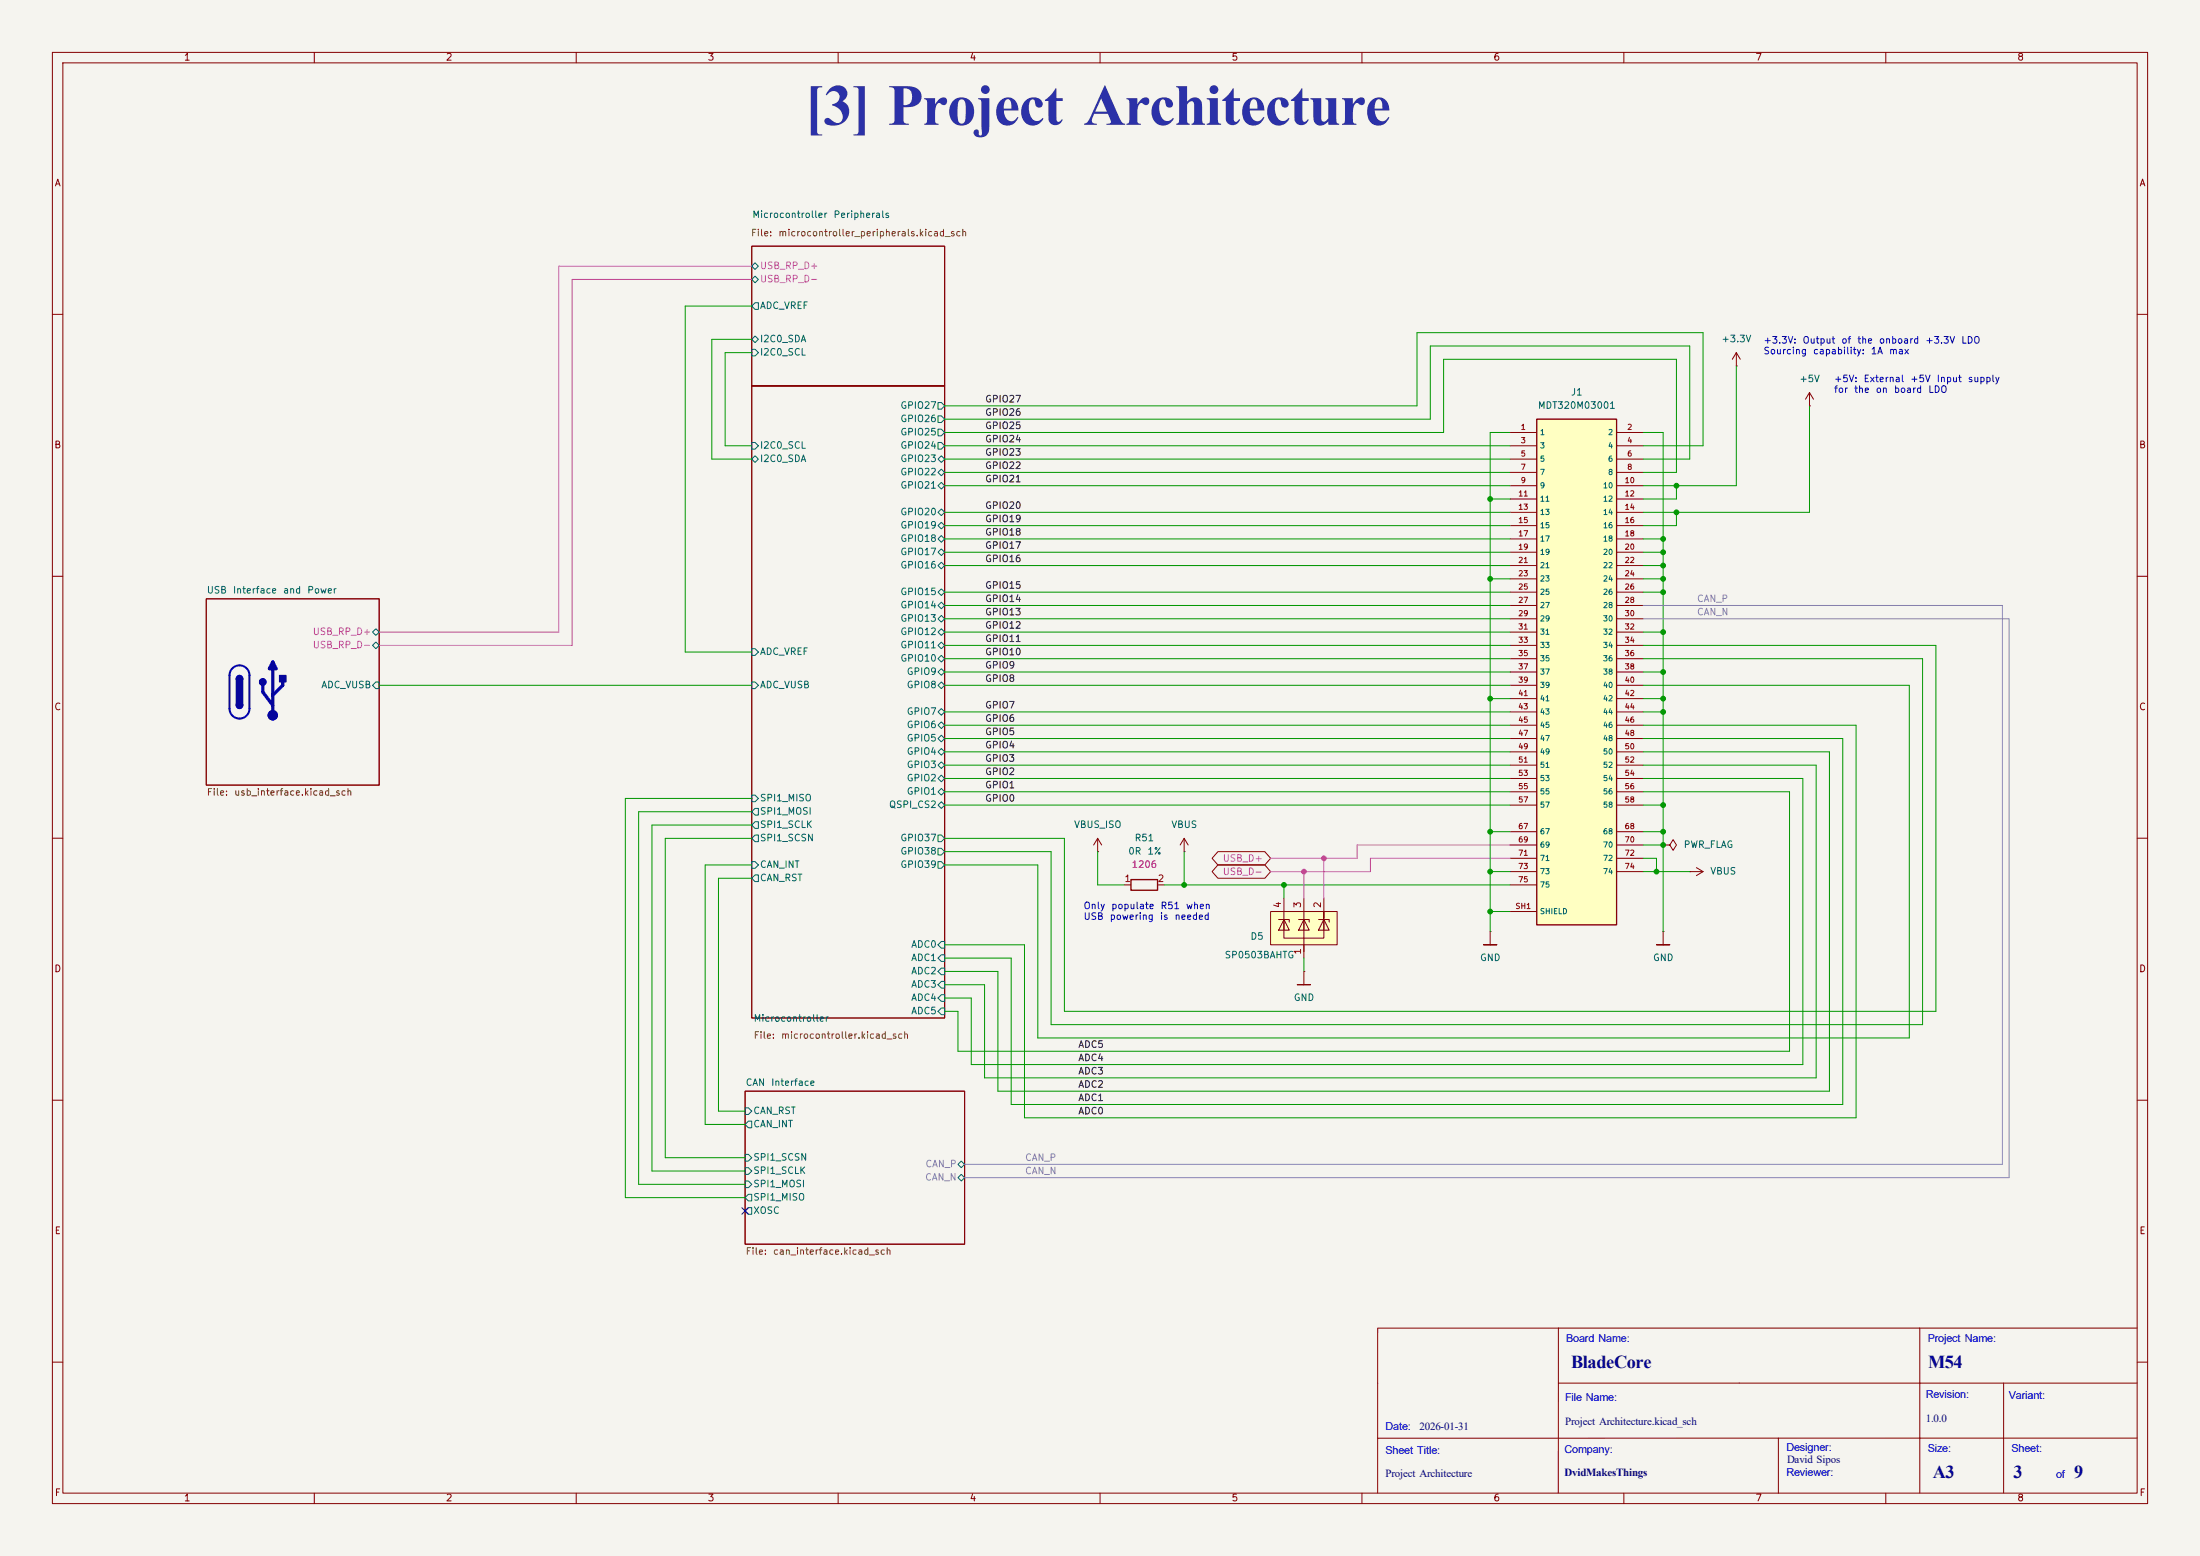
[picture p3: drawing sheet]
<svg xmlns="http://www.w3.org/2000/svg" width="420mm" height="297mm" viewBox="0 0 420 297" stroke-linecap="round" stroke-linejoin="round" font-family="sans-serif">
<path d="M0 0h420v297h-420z" fill="#f5f4ef" stroke="#f5f4ef" stroke-width=".19"/>
<g fill="none" stroke="#840000" stroke-width=".19">
<path d="M10 10h400v277h-400zM12 12h396v273h-396zM60 10v2M110 10v2M160 10v2M210 10v2M260 10v2M310 10v2M360 10v2M143.5 47h36.8v26.7h-36.8zM10 60h2M143.5 73.7h36.8v120.6h-36.8z"/>
<path d="M408 60h2M10 110h2M39.4 114.3h33v35.6h-33zM408 110h2M10 160h2M408 160h2M10 210h2M142.2 208.3h41.9v29.2h-41.9zM408 210h2M263 253.5v31.5M297.5 253.5v31.5M366.5 253.5v31.5"/>
<path d="M408 253.5h-144.9M10 260h2M297.5 264h110.5M339.5 274.5v10.5M382.5 264v21M408 260h2M408 274.5h-144.9M60 285v2M110 285v2M160 285v2M210 285v2M260 285v2"/>
<path d="M310 285v2M360 285v2"/>
</g>
<g fill="#0000c2" stroke="#0000c2" stroke-width=".19">
<circle cx="45.7" cy="134.6" r=".63"/>
<circle cx="52.1" cy="136.5" r=".9"/>
</g>
<path d="M53.3 128.9h1.3v1.3h-1.3z" fill="#0000c2"/>
<g fill="#0000c2" stroke="#0000c2" stroke-width=".19">
<circle cx="50.2" cy="130.2" r=".63"/>
<circle cx="45.7" cy="129.5" r=".63"/>
</g>
<path d="M45.1 129.5h1.3v5.1h-1.3z" fill="#0000c2"/>
<path d="M143.5 47h36.8v26.7h-36.8zM143.5 73.7h36.8v120.6h-36.8zM39.4 114.3h33v35.6h-33zM142.2 208.3h41.9v29.2h-41.9z" fill="none" stroke="#840000" stroke-width=".19"/>
<g fill="none" stroke="#006464" stroke-width=".19">
<path d="M143.5 53.3l.6-.6 .7 .6-.7 .7zM143.5 50.8l.6-.6 .7 .6-.7 .6zM144.1 57.8h.7v1.3h-.7l-.6-.7zM143.5 64.8l.6-.7 .7 .7-.7 .6zM143.5 66.7h.6l.7 .6-.7 .6h-.6zM179.1 79.4h.6l.6 .6-.6 .6h-.6zM179.1 76.8h.6l.6 .7-.6 .6h-.6zM143.5 87.6l.6-.6 .7 .6-.7 .7zM143.5 84.5h.6l.7 .6-.7 .6h-.6zM179.1 81.9h.6l.6 .7-.6 .6h-.6zM179.1 97.8l.6-.6 .6 .6-.6 .6zM179.1 87.6l.6-.6 .6 .6-.6 .7z"/>
<path d="M179.1 90.2l.6-.7 .6 .7-.6 .6zM179.1 92.7l.6-.6 .6 .6-.6 .6zM179.1 84.5h.6l.6 .6-.6 .6h-.6zM179.1 100.3l.6-.6 .6 .6-.6 .7zM179.1 108l.6-.7 .6 .7-.6 .6zM179.1 102.9l.6-.7 .6 .7-.6 .6zM179.1 115.6l.6-.7 .6 .7-.6 .6zM179.1 105.4l.6-.6 .6 .6-.6 .6zM179.1 118.1l.6-.6 .6 .6-.6 .6zM179.7 112.4l.6 .6-.6 .7-.6-.7zM71.1 123.2l.7-.6 .6 .6-.6 .6zM71.1 120.7l.7-.7 .6 .7-.6 .6z"/>
<path d="M71.8 130.2h.6v1.2h-.6l-.7-.6zM143.5 123.8h.6l.7 .7-.7 .6h-.6zM143.5 130.2h.6l.7 .6-.7 .6h-.6zM179.1 120.7l.6-.7 .6 .7-.6 .6zM179.1 125.7l.6-.6 .6 .6-.6 .7zM179.1 130.8l.6-.6 .6 .6-.6 .6zM179.1 138.4l.6-.6 .6 .6-.6 .7zM179.1 128.3l.6-.7 .6 .7-.6 .6zM179.1 123.2l.6-.6 .6 .6-.6 .6zM179.7 135.3l.6 .6-.6 .6-.6-.6zM143.5 151.8h.6l.7 .6-.7 .6h-.6zM144.1 154.3h.7v1.3h-.7l-.6-.7z"/>
<path d="M144.1 156.8h.7v1.3h-.7l-.6-.6zM144.1 159.4h.7v1.3h-.7l-.6-.7zM179.1 159.4h.6l.6 .6-.6 .7h-.6zM179.1 151.1l.6-.6 .6 .6-.6 .7zM179.1 146.1l.6-.7 .6 .7-.6 .6zM179.1 148.6l.6-.6 .6 .6-.6 .6zM179.1 141l.6-.7 .6 .7-.6 .6zM179.1 143.5l.6-.6 .6 .6-.6 .6zM179.1 153.7l.6-.7 .6 .7-.6 .6zM143.5 164.5h.6l.7 .6-.7 .6h-.6zM144.1 167h.7v1.3h-.7l-.6-.7zM179.1 161.9h.6l.6 .7-.6 .6h-.6z"/>
<path d="M179.1 164.5h.6l.6 .6-.6 .6h-.6zM179.7 179.7h.6v1.3h-.6l-.6-.7zM179.7 182.2h.6v1.3h-.6l-.6-.6zM179.7 192.4h.6v1.3h-.6l-.6-.7zM179.7 184.8h.6v1.3h-.6l-.6-.7zM179.7 187.3h.6v1.3h-.6l-.6-.6zM179.7 189.9h.6v1.2h-.6l-.6-.6zM142.2 211.5h.7l.6 .6-.6 .6h-.7zM142.9 214h.6v1.3h-.6l-.7-.7zM142.2 225.4h.7l.6 .7-.6 .6h-.7zM142.2 222.9h.7l.6 .6-.6 .7h-.7zM142.2 220.3h.7l.6 .7-.6 .6h-.7z"/>
<path d="M142.9 230.5h.6v1.3h-.6l-.7-.7zM142.9 228h.6v1.2h-.6l-.7-.6zM182.9 222.2l.6-.6 .6 .6-.6 .7zM182.9 224.8l.6-.6 .6 .6-.6 .6z"/>
</g>
<path d="M242.6 174h12.7v6.3h-12.7z" fill="#ffffc3"/>
<g fill="none" stroke="#840000" stroke-width=".19">
<path d="M331.5 69.9h.1M331.5 67.3l-.8 1.3M331.5 67.3l.7 1.3M331.5 67.3v2.6M345.4 77.5h.1M345.4 74.9l-.7 1.3M345.4 74.9l.8 1.3M345.4 74.9v2.6M209.5 162.6h.1M209.5 160l-.7 1.3M209.5 160l.8 1.3M209.5 160v2.6"/>
<path d="M214.6 168.9h1.3M221 168.9h1.2M226.1 162.6h.1M226.1 160l-.8 1.3M226.1 160l.7 1.3M226.1 160v2.6M242.6 174h12.7v6.3h-12.7zM244.1 175.5h2v.5M245.1 175.5l1 2h-2zM245.1 171.5v6M247.9 175.5h2v.5M248.9 175.5l1 2h-2z"/>
<path d="M248.9 171.5v11.4M251.7 175.5h2v.5M252.7 175.3v-1.3v5.1h-7.6v-2.6M252.7 175.5l1 2h-2zM252.7 171.5v2.5M252.7 175.5v2M284.5 177.8v2.5h-1.3h2.5h-1.2M284.5 177.8h.1M317.5 177.8v2.5h-1.3h2.6h-1.3M317.5 177.8h.1M317.5 161.3h1.3l.6-1 .6 1-.6 1-.6-1M317.5 161.3h.1"/>
<path d="M322.6 166.4h.1M322.6 166.4h2.5M323.8 165.6l1.3 .8M325.1 166.4l-1.3 .7M248.9 185.4v2.6h-1.3h2.6h-1.3M248.9 185.4h.1"/>
</g>
<path d="M215.9 167.9h5.1v2h-5.1z" fill="none" stroke="#840000" stroke-width=".25"/>
<path d="M293.4 80h15.2v96.5h-15.2z" fill="#ffffc2"/>
<path d="M293.4 80h15.2v96.5h-15.2z" fill="none" stroke="#840000" stroke-width=".25"/>
<g fill="none" stroke="#840000" stroke-width=".19">
<path d="M288.3 82.6h5.1M288.3 85.1h5.1M288.3 87.6h5.1M288.3 90.2h5.1M288.3 92.7h5.1M288.3 95.3h5.1M288.3 97.8h5.1M308.6 82.6h5.1M308.6 85.1h5.1M308.6 87.6h5.1M308.6 90.2h5.1M308.6 92.7h5.1"/>
<path d="M308.6 95.3h5.1M308.6 97.8h5.1M288.3 100.3h5.1M288.3 102.9h5.1M288.3 105.4h5.1M288.3 108h5.1M288.3 110.5h5.1M288.3 113h5.1M288.3 115.6h5.1M288.3 118.1h5.1M308.6 100.3h5.1M308.6 102.9h5.1"/>
<path d="M308.6 105.4h5.1M308.6 108h5.1M308.6 110.5h5.1M308.6 113h5.1M308.6 115.6h5.1M308.6 118.1h5.1M288.3 120.7h5.1M288.3 123.2h5.1M288.3 125.7h5.1M288.3 128.3h5.1M288.3 130.8h5.1M288.3 133.4h5.1"/>
<path d="M288.3 135.9h5.1M288.3 138.4h5.1M308.6 120.7h5.1M308.6 123.2h5.1M308.6 125.7h5.1M308.6 128.3h5.1M308.6 130.8h5.1M308.6 133.4h5.1M308.6 135.9h5.1M308.6 138.4h5.1M288.3 141h5.1M288.3 143.5h5.1"/>
<path d="M288.3 146.1h5.1M288.3 148.6h5.1M288.3 151.1h5.1M288.3 153.7h5.1M288.3 158.8h5.1M308.6 141h5.1M308.6 143.5h5.1M308.6 146.1h5.1M308.6 148.6h5.1M308.6 151.1h5.1M308.6 153.7h5.1M308.6 158.8h5.1"/>
<path d="M232.5 165.1h9l1.1 1.3-1.1 1.2h-9l-1.1-1.2zM232.5 162.6h9l1.1 1.2-1.1 1.3h-9l-1.1-1.3zM288.3 161.3h5.1M288.3 163.8h5.1M288.3 166.4h5.1M288.3 168.9h5.1M288.3 174h5.1M308.6 161.3h5.1M308.6 163.8h5.1M308.6 166.4h5.1"/>
</g>
<path d="M44.4 127.6a1.9 1.9 0 0 1 2-.5 1.9 1.9 0 0 1 1.2 1.8v6.4a1.9 1.9 0 0 1-1.9 1.9 1.9 1.9 0 0 1-1.9-1.9v-6.6l.2-.6z" fill="none" stroke="#0000c2" stroke-width=".38"/>
<path d="M50.2 130.8v1.3l1.9 2.5M52.1 126.4l.6 1.2h-1.3zM52.1 126.4v10.1M54 129.5v1.3l-1.9 1.9" fill="none" stroke="#0000c2" stroke-width=".63"/>
<g fill="none" stroke="#009600" stroke-width=".19">
<path d="M143.5 58.4h-12.7v66.1h12.7M143.5 67.3h-5.1v17.8h5.1M143.5 64.8h-7.6v22.8h7.6M180.3 77.5h90.2v-14h54.6v21.6h-11.4M331.5 69.9v22.8h-17.8M345.4 77.5v20.3h-31.7M180.3 92.7h108M180.3 82.6h95.3v-14h44.4v21.6h-6.3M180.3 90.2h108M180.3 97.8h108M180.3 85.1h108M180.3 87.6h108"/>
<path d="M180.3 80h92.7v-14h49.6v21.6h-8.9M284.5 95.3h3.8M288.3 82.6h-3.8v95.2M313.7 82.6h3.8v95.2M320 92.7v2.6h-6.3M320 97.8v2.5h-6.3M180.3 108h108M180.3 113h108M180.3 102.9h108M180.3 100.3h108M180.3 105.4h108M180.3 115.6h108"/>
<path d="M180.3 118.1h108M284.5 110.5h3.8M313.7 108h3.8M313.7 110.5h3.8M313.7 113h3.8M313.7 102.9h3.8M313.7 105.4h3.8M72.4 130.8h71.1M180.3 120.7h108M180.3 135.9h108M180.3 128.3h108M180.3 123.2h108"/>
<path d="M180.3 138.4h108M180.3 130.8h108M180.3 125.7h108M284.5 133.4h3.8M313.7 120.7h3.8M313.7 133.4h3.8M313.7 135.9h3.8M313.7 128.3h3.8M313.7 125.7h53.3v69.9h-166.3v-33h-20.4M313.7 130.8h50.8v67.3h-166.4v-33h-17.8M313.7 123.2h55.9v69.8h-166.4v-33h-22.9M313.7 138.4h40.6v75h-158.7v-33.1h-15.3"/>
<path d="M143.5 152.4h-24.1v76.2h22.8M143.5 154.9h-21.6v71.2h20.3M143.5 157.5h-19v66h17.7M180.3 148.6h108M180.3 146.1h108M180.3 151.1h108M180.3 141h108M180.3 153.7h108M180.3 143.5h108M284.5 158.8h3.8M313.7 148.6h30.5v54.6h-158.8v-12.7h-5.1M313.7 146.1h33v59.6h-158.7v-17.7h-7.7"/>
<path d="M313.7 151.1h27.9v49.6h-158.7v-7.7h-2.6M313.7 141h38.1v69.8h-158.8v-27.9h-12.7M313.7 143.5h35.5v64.8h-158.7v-22.9h-10.2M313.7 158.8h3.8M313.7 153.7h3.8M143.5 160h-16.5v61h15.2M143.5 167.6h-6.3v44.5h5M143.5 165.1h-8.9v49.5h7.6M209.5 162.6v6.3h5.1M222.2 168.9h66.1M226.1 162.6v6.3M245.1 168.9v2.6"/>
<path d="M284.5 166.4h3.8M284.5 174h3.8M313.7 161.3h3.8M313.7 163.8h2.5v2.6M313.7 166.4h8.9M248.9 182.9v2.5"/>
</g>
<path d="M313.7 115.6h68.6v106.6h-198.2M313.7 118.1h69.8v106.7h-199.4" fill="none" stroke="#907bb6" stroke-width=".19"/>
<path d="M143.5 50.8h-36.8v69.9h-34.3M143.5 53.3h-34.3v69.9h-36.8M248.9 166.4v5.1M252.7 163.8v7.7M288.3 161.3h-29.2v2.5h-16.5M288.3 163.8h-26.7v2.6h-19" fill="none" stroke="#c541cd" stroke-width=".19"/>
<path d="M141.6 230.5l1.2 1.2M142.8 230.5l-1.2 1.2" fill="none" stroke="#000084" stroke-width=".19"/>
<g fill="none" stroke="#0000c2" stroke-width=".19">
<path d="M45.1 129.5h1.3v5.1h-1.3zM53.3 128.9h1.3v1.3h-1.3z"/>
<circle cx="45.7" cy="129.5" r=".63"/>
<circle cx="45.7" cy="134.6" r=".63"/>
<circle cx="50.2" cy="130.2" r=".63"/>
<circle cx="52.1" cy="136.5" r=".9"/>
</g>
<g fill="#009600" stroke="#009600" stroke-width=".19">
<circle cx="317.5" cy="158.8" r=".46"/>
<circle cx="316.2" cy="166.4" r=".46"/>
<circle cx="317.5" cy="153.7" r=".46"/>
<circle cx="317.5" cy="161.3" r=".46"/>
<circle cx="284.5" cy="158.8" r=".46"/>
<circle cx="284.5" cy="166.4" r=".46"/>
<circle cx="317.5" cy="108" r=".46"/>
<circle cx="284.5" cy="95.3" r=".46"/>
<circle cx="317.5" cy="120.7" r=".46"/>
<circle cx="317.5" cy="128.3" r=".46"/>
<circle cx="284.5" cy="133.4" r=".46"/>
<circle cx="284.5" cy="110.5" r=".46"/>
<circle cx="317.5" cy="133.4" r=".46"/>
<circle cx="317.5" cy="135.9" r=".46"/>
<circle cx="284.5" cy="174" r=".46"/>
<circle cx="317.5" cy="102.9" r=".46"/>
<circle cx="317.5" cy="105.4" r=".46"/>
<circle cx="317.5" cy="113" r=".46"/>
<circle cx="317.5" cy="110.5" r=".46"/>
<circle cx="320" cy="97.8" r=".46"/>
<circle cx="245.1" cy="168.9" r=".46"/>
<circle cx="320" cy="92.7" r=".46"/>
<circle cx="226.1" cy="168.9" r=".46"/>
</g>
<g fill="#c541cd" stroke="#c541cd" stroke-width=".19">
<circle cx="252.7" cy="163.8" r=".46"/>
<circle cx="248.9" cy="166.4" r=".46"/>
</g>
<text font-size="11.1" fill="#2b31a8" x="153.6" y="23.8">[3] Project Architecture</text>
<g font-size="3.5" fill="#00007f">
<text x="299.9" y="261.1">BladeCore</text>
<text x="368.1" y="261.1">M54</text>
<text x="369" y="282.1">A3</text>
<text x="384.4" y="282.1">3</text>
<text x="396" y="282.1">9</text>
</g>
<g font-size="2.1" fill="#00f">
<text x="299" y="256.2">Board Name:</text>
<text x="368" y="256.2">Project Name:</text>
<text x="298.8" y="267.4">File Name:</text>
<text x="367.6" y="266.9">Revision:</text>
<text x="383.5" y="267">Variant:</text>
<text x="264.5" y="272.9">Date:</text>
<text x="264.5" y="277.5">Sheet Title:</text>
<text x="298.7" y="277.3">Company:</text>
<text x="341.1" y="281.7">Reviewer:</text>
<text x="341.1" y="277">Designer:</text>
<text x="368" y="277.2">Size:</text>
<text x="384" y="277.2">Sheet:</text>
<text x="392.5" y="282.2">of</text>
</g>
<g font-size="2.1" fill="#00007f">
<text x="271" y="272.9">2026-01-31</text>
<text x="298.8" y="271.9">Project Architecture.kicad_sch</text>
<text x="367.6" y="271.4">1.0.0</text>
<text x="264.5" y="282">Project Architecture</text>
<text x="298.7" y="281.8">DvidMakesThings</text>
<text x="341.2" y="279.2">David Sipos</text>
</g>
<g font-size="1.3" fill="#840000">
<text x="35" y="11.9">1</text>
<text x="85" y="11.9">2</text>
<text x="135" y="11.9">3</text>
<text x="185" y="11.9">4</text>
<text x="235" y="11.9">5</text>
<text x="285" y="11.9">6</text>
<text x="335" y="11.9">7</text>
<text x="385" y="11.9">8</text>
<text x="10.3" y="35.9">A</text>
<text x="408.3" y="35.9">A</text>
<text x="10.3" y="85.9">B</text>
<text x="408.2" y="85.9">B</text>
<text x="10.3" y="135.9">C</text>
<text x="408.2" y="135.9">C</text>
<text x="10.3" y="185.9">D</text>
<text x="408.2" y="185.9">D</text>
<text x="10.3" y="235.9">E</text>
<text x="408.3" y="235.9">E</text>
<text x="10.3" y="285.9">F</text>
<text x="35" y="286.9">1</text>
<text x="85" y="286.9">2</text>
<text x="135" y="286.9">3</text>
<text x="185" y="286.9">4</text>
<text x="235" y="286.9">5</text>
<text x="285" y="286.9">6</text>
<text x="335" y="286.9">7</text>
<text x="385" y="286.9">8</text>
<text x="408.3" y="285.9">F</text>
</g>
<g font-size="1.3" fill="#006464">
<text x="143.5" y="41.9">Microcontroller</text>
<text x="159" y="41.9">Peripherals</text>
<text x="145" y="59.3">ADC_VREF</text>
<text x="145" y="65.6">I2C0_SDA</text>
<text x="328.5" y="65.6">+3.3V</text>
<text x="145" y="68.2">I2C0_SCL</text>
<text x="299.8" y="75.8">J1</text>
<text x="343.4" y="73.3">+5V</text>
<text x="171.8" y="83.4">GPIO25</text>
<text x="171.8" y="80.9">GPIO26</text>
<text x="171.8" y="78.3">GPIO27</text>
<text x="293.5" y="78.3">MDT320M03001</text>
<text x="145" y="88.5">I2C0_SDA</text>
<text x="145" y="86">I2C0_SCL</text>
<text x="171.8" y="88.5">GPIO23</text>
<text x="171.8" y="86">GPIO24</text>
<text x="171.8" y="91">GPIO22</text>
<text x="171.8" y="93.6">GPIO21</text>
<text x="171.8" y="101.2">GPIO19</text>
<text x="171.8" y="98.7">GPIO20</text>
<text x="171.8" y="103.7">GPIO18</text>
<text x="171.8" y="106.3">GPIO17</text>
<text x="39.4" y="113.6">USB</text>
<text x="44.4" y="113.6">Interface</text>
<text x="53.9" y="113.6">and</text>
<text x="58.5" y="113.6">Power</text>
<text x="171.8" y="108.8">GPIO16</text>
<text x="171.8" y="113.9">GPIO15</text>
<text x="171.8" y="116.4">GPIO14</text>
<text x="171.8" y="119">GPIO13</text>
<text x="145" y="125.3">ADC_VREF</text>
<text x="171.8" y="121.5">GPIO12</text>
<text x="171.8" y="124.1">GPIO11</text>
<text x="61.2" y="131.7">ADC_VUSB</text>
<text x="145" y="131.7">ADC_VUSB</text>
<text x="171.8" y="126.6">GPIO10</text>
<text x="173" y="131.7">GPIO8</text>
<text x="173" y="129.1">GPIO9</text>
<text x="173" y="136.8">GPIO7</text>
<text x="173" y="139.3">GPIO6</text>
<text x="173" y="141.8">GPIO5</text>
<text x="173" y="146.9">GPIO3</text>
<text x="173" y="149.5">GPIO2</text>
<text x="173" y="144.4">GPIO4</text>
<text x="145" y="153.3">SPI1_MISO</text>
<text x="145" y="155.8">SPI1_MOSI</text>
<text x="169.6" y="154.5">QSPI_CS2</text>
<text x="173" y="152">GPIO1</text>
<text x="145" y="158.3">SPI1_SCLK</text>
<text x="145" y="160.9">SPI1_SCSN</text>
<text x="171.8" y="160.9">GPIO37</text>
<text x="204.9" y="158.3">VBUS_ISO</text>
<text x="216.5" y="160.9">R51</text>
<text x="223.5" y="158.3">VBUS</text>
<text x="145" y="166">CAN_INT</text>
<text x="171.8" y="163.4">GPIO38</text>
<text x="171.8" y="166">GPIO39</text>
<text x="215.3" y="163.4">0R</text>
<text x="218.9" y="163.4">1%</text>
<text x="321.3" y="162.2">PWR_FLAG</text>
<text x="326.4" y="167.2">VBUS</text>
<text x="145" y="168.5">CAN_RST</text>
<text x="238.6" y="179.7">D5</text>
<text x="173.8" y="181.2">ADC0</text>
<text x="173.8" y="183.7">ADC1</text>
<text x="233.7" y="183.2">SP0503BAHTG</text>
<text x="282.4" y="183.7">GND</text>
<text x="315.5" y="183.7">GND</text>
<text x="173.8" y="186.3">ADC2</text>
<text x="173.8" y="188.8">ADC3</text>
<text x="173.8" y="191.4">ADC4</text>
<text x="246.9" y="191.4">GND</text>
<text x="143.8" y="195.3">Microcontroller</text>
<text x="173.8" y="193.9">ADC5</text>
<text x="142.2" y="207.6">CAN</text>
<text x="147.1" y="207.6">Interface</text>
<text x="143.7" y="215.5">CAN_INT</text>
<text x="143.7" y="213">CAN_RST</text>
<text x="143.7" y="221.8">SPI1_SCSN</text>
<text x="143.7" y="226.9">SPI1_MOSI</text>
<text x="143.7" y="224.4">SPI1_SCLK</text>
<text x="143.7" y="232">XOSC</text>
<text x="143.7" y="229.5">SPI1_MISO</text>
</g>
<g font-size="1.3" fill="#725600">
<text x="143.3" y="45.4">File:</text>
<text x="148.5" y="45.4">microcontroller_peripherals.kicad_sch</text>
<text x="39.4" y="152.2">File:</text>
<text x="44.6" y="152.2">usb_interface.kicad_sch</text>
<text x="143.8" y="198.6">File:</text>
<text x="149" y="198.6">microcontroller.kicad_sch</text>
<text x="142.2" y="239.8">File:</text>
<text x="147.5" y="239.8">can_interface.kicad_sch</text>
</g>
<g font-size="1.3" fill="#c541cd">
<text x="145" y="51.7">USB_RP_D+</text>
<text x="145" y="54.2">USB_RP_D-</text>
<text x="59.6" y="124.1">USB_RP_D-</text>
<text x="59.6" y="121.5">USB_RP_D+</text>
<text x="233.3" y="167.3">USB_D-</text>
<text x="233.3" y="164.8">USB_D+</text>
</g>
<g font-size="1.3" fill="#0000c2">
<text x="336.5" y="65.9">+3.3V:</text>
<text x="344" y="65.9">Output</text>
<text x="351.4" y="65.9">of</text>
<text x="354.5" y="65.9">the</text>
<text x="358.6" y="65.9">onboard</text>
<text x="367.4" y="65.9">+3.3V</text>
<text x="374.3" y="65.9">LDO</text>
<text x="336.5" y="67.9">Sourcing</text>
<text x="346" y="67.9">capability:</text>
<text x="357" y="67.9">1A</text>
<text x="360.5" y="67.9">max</text>
<text x="350" y="73.3">+5V:</text>
<text x="350" y="75.3">for</text>
<text x="353.8" y="75.3">the</text>
<text x="355.7" y="73.3">External</text>
<text x="358" y="75.3">on</text>
<text x="361.4" y="75.3">board</text>
<text x="364.6" y="73.3">+5V</text>
<text x="368" y="75.3">LDO</text>
<text x="369.6" y="73.3">Input</text>
<text x="375.6" y="73.3">supply</text>
<text x="206.8" y="173.8">Only</text>
<text x="212" y="173.8">populate</text>
<text x="221.4" y="173.8">R51</text>
<text x="226.3" y="173.8">when</text>
<text x="206.8" y="175.9">USB</text>
<text x="211.7" y="175.9">powering</text>
<text x="221.3" y="175.9">is</text>
<text x="224.1" y="175.9">needed</text>
</g>
<g font-size="1.3" fill="#0f0f0f">
<text x="188" y="77.1">GPIO27</text>
<text x="188" y="79.7">GPIO26</text>
<text x="188" y="82.2">GPIO25</text>
<text x="188" y="87.3">GPIO23</text>
<text x="188" y="89.8">GPIO22</text>
<text x="188" y="84.7">GPIO24</text>
<text x="188" y="92.4">GPIO21</text>
<text x="188" y="97.4">GPIO20</text>
<text x="188" y="100">GPIO19</text>
<text x="188" y="105.1">GPIO17</text>
<text x="188" y="107.6">GPIO16</text>
<text x="188" y="102.5">GPIO18</text>
<text x="188" y="112.7">GPIO15</text>
<text x="188" y="117.8">GPIO13</text>
<text x="188" y="115.2">GPIO14</text>
<text x="188" y="120.3">GPIO12</text>
<text x="188" y="122.8">GPIO11</text>
<text x="188" y="125.4">GPIO10</text>
<text x="188" y="127.9">GPIO9</text>
<text x="188" y="130.5">GPIO8</text>
<text x="188" y="135.5">GPIO7</text>
<text x="188" y="143.2">GPIO4</text>
<text x="188" y="140.6">GPIO5</text>
<text x="188" y="138.1">GPIO6</text>
<text x="188" y="145.7">GPIO3</text>
<text x="188" y="148.2">GPIO2</text>
<text x="188" y="153.3">GPIO0</text>
<text x="188" y="150.8">GPIO1</text>
<text x="205.7" y="200.3">ADC5</text>
<text x="205.7" y="202.9">ADC4</text>
<text x="205.7" y="205.4">ADC3</text>
<text x="205.7" y="207.9">ADC2</text>
<text x="205.7" y="210.5">ADC1</text>
<text x="205.7" y="213">ADC0</text>
</g>
<g font-size="1.3" fill="#907bb6">
<text x="323.8" y="117.8">CAN_N</text>
<text x="323.8" y="115.2">CAN_P</text>
<text x="195.6" y="221.9">CAN_P</text>
<text x="176.5" y="225.7">CAN_N</text>
<text x="176.6" y="223.1">CAN_P</text>
<text x="195.6" y="224.4">CAN_N</text>
</g>
<text font-size="1.3" fill="#840084" x="215.9" y="166">1206</text>
<g font-size="1.3" fill="#a90000">
<text x="214.6" y="168.7">1</text>
<text x="220.9" y="168.7">2</text>
<text x="244.9" y="173.4" transform="rotate(-90 244.9 173.4)">4</text>
<text x="248.7" y="173.4" transform="rotate(-90 248.7 173.4)">3</text>
<text x="252.5" y="173.4" transform="rotate(-90 252.5 173.4)">2</text>
<text x="248.7" y="182.3" transform="rotate(-90 248.7 182.3)">1</text>
</g>
<g font-size="1" fill="#a90000">
<text x="290.2" y="82.3">1</text>
<text x="310.5" y="82.3">2</text>
<text x="290.2" y="84.8">3</text>
<text x="290.2" y="87.4">5</text>
<text x="290.2" y="89.9">7</text>
<text x="310.5" y="84.8">4</text>
<text x="310.5" y="87.4">6</text>
<text x="310.5" y="89.9">8</text>
<text x="289.7" y="95">11</text>
<text x="290.2" y="92.5">9</text>
<text x="310.1" y="92.5">10</text>
<text x="310.1" y="95">12</text>
<text x="289.7" y="97.5">13</text>
<text x="289.7" y="100.1">15</text>
<text x="310.1" y="97.5">14</text>
<text x="310.1" y="100.1">16</text>
<text x="289.7" y="102.6">17</text>
<text x="289.7" y="105.2">19</text>
<text x="289.7" y="107.7">21</text>
<text x="310.1" y="102.6">18</text>
<text x="310.1" y="105.2">20</text>
<text x="310.1" y="107.7">22</text>
<text x="289.7" y="110.2">23</text>
<text x="289.7" y="112.8">25</text>
<text x="310.1" y="110.2">24</text>
<text x="310.1" y="112.8">26</text>
<text x="289.7" y="115.3">27</text>
<text x="289.7" y="117.9">29</text>
<text x="310.1" y="115.3">28</text>
<text x="310.1" y="117.9">30</text>
<text x="289.7" y="120.4">31</text>
<text x="289.7" y="122.9">33</text>
<text x="289.7" y="125.5">35</text>
<text x="310.1" y="120.4">32</text>
<text x="310.1" y="122.9">34</text>
<text x="310.1" y="125.5">36</text>
<text x="289.7" y="128">37</text>
<text x="289.7" y="130.6">39</text>
<text x="310.1" y="128">38</text>
<text x="310.1" y="130.6">40</text>
<text x="289.7" y="133.1">41</text>
<text x="289.7" y="135.6">43</text>
<text x="310.1" y="133.1">42</text>
<text x="310.1" y="135.6">44</text>
<text x="289.7" y="138.2">45</text>
<text x="289.7" y="140.7">47</text>
<text x="289.7" y="143.3">49</text>
<text x="310.1" y="138.2">46</text>
<text x="310.1" y="140.7">48</text>
<text x="310.1" y="143.3">50</text>
<text x="289.7" y="145.8">51</text>
<text x="289.7" y="148.3">53</text>
<text x="310.1" y="145.8">52</text>
<text x="310.1" y="148.3">54</text>
<text x="289.7" y="150.9">55</text>
<text x="289.7" y="153.4">57</text>
<text x="310.1" y="150.9">56</text>
<text x="310.1" y="153.4">58</text>
<text x="289.7" y="158.5">67</text>
<text x="289.7" y="161">69</text>
<text x="310.1" y="158.5">68</text>
<text x="310.1" y="161">70</text>
<text x="289.7" y="163.6">71</text>
<text x="289.7" y="166.1">73</text>
<text x="310.1" y="163.6">72</text>
<text x="310.1" y="166.1">74</text>
<text x="289.2" y="173.7">SH1</text>
<text x="289.7" y="168.7">75</text>
</g>
<g font-size="1" fill="#006464">
<text x="293.9" y="83.3">1</text>
<text x="306.9" y="83.3">2</text>
<text x="293.9" y="85.8">3</text>
<text x="293.9" y="88.4">5</text>
<text x="306.9" y="85.8">4</text>
<text x="306.9" y="88.4">6</text>
<text x="293.9" y="90.9">7</text>
<text x="293.9" y="93.4">9</text>
<text x="293.9" y="96">11</text>
<text x="305.9" y="93.4">10</text>
<text x="305.9" y="96">12</text>
<text x="306.9" y="90.9">8</text>
<text x="293.9" y="98.5">13</text>
<text x="293.9" y="101.1">15</text>
<text x="305.9" y="98.5">14</text>
<text x="305.9" y="101.1">16</text>
<text x="293.9" y="103.6">17</text>
<text x="293.9" y="106.1">19</text>
<text x="305.9" y="103.6">18</text>
<text x="305.9" y="106.1">20</text>
<text x="293.9" y="108.7">21</text>
<text x="293.9" y="111.2">23</text>
<text x="293.9" y="113.8">25</text>
<text x="305.9" y="108.7">22</text>
<text x="305.9" y="111.2">24</text>
<text x="305.9" y="113.8">26</text>
<text x="293.9" y="116.3">27</text>
<text x="293.9" y="118.8">29</text>
<text x="305.9" y="116.3">28</text>
<text x="305.9" y="118.8">30</text>
<text x="293.9" y="121.4">31</text>
<text x="293.9" y="123.9">33</text>
<text x="305.9" y="121.4">32</text>
<text x="305.9" y="123.9">34</text>
<text x="293.9" y="126.5">35</text>
<text x="293.9" y="129">37</text>
<text x="293.9" y="131.5">39</text>
<text x="305.9" y="126.5">36</text>
<text x="305.9" y="129">38</text>
<text x="305.9" y="131.5">40</text>
<text x="293.9" y="134.1">41</text>
<text x="293.9" y="136.6">43</text>
<text x="305.9" y="134.1">42</text>
<text x="305.9" y="136.6">44</text>
<text x="293.9" y="139.2">45</text>
<text x="293.9" y="141.7">47</text>
<text x="305.9" y="139.2">46</text>
<text x="305.9" y="141.7">48</text>
<text x="293.9" y="144.2">49</text>
<text x="293.9" y="146.8">51</text>
<text x="293.9" y="149.3">53</text>
<text x="305.9" y="144.2">50</text>
<text x="305.9" y="146.8">52</text>
<text x="305.9" y="149.3">54</text>
<text x="293.9" y="151.9">55</text>
<text x="293.9" y="154.4">57</text>
<text x="305.9" y="151.9">56</text>
<text x="305.9" y="154.4">58</text>
<text x="293.9" y="159.5">67</text>
<text x="305.9" y="159.5">68</text>
<text x="293.9" y="162">69</text>
<text x="293.9" y="164.6">71</text>
<text x="293.9" y="167.1">73</text>
<text x="305.9" y="162">70</text>
<text x="305.9" y="164.6">72</text>
<text x="305.9" y="167.1">74</text>
<text x="293.9" y="169.6">75</text>
<text x="293.9" y="174.7">SHIELD</text>
</g>
</svg>
